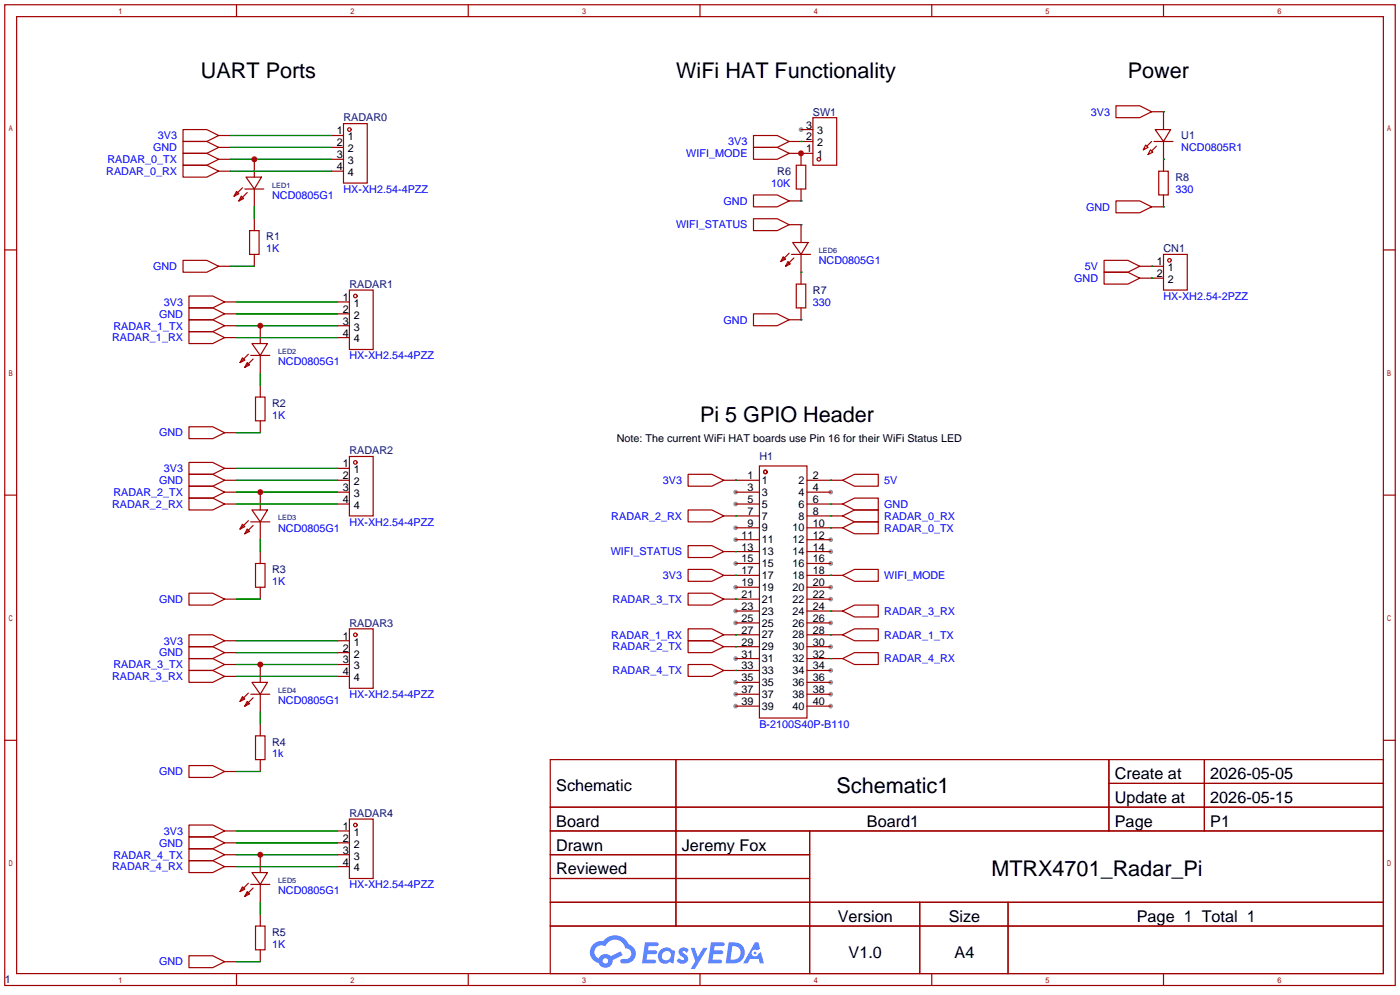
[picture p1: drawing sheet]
<svg xmlns="http://www.w3.org/2000/svg" width="299mm" height="213mm" viewBox="0 0 299 213" stroke-linecap="round" stroke-linejoin="round" font-family="sans-serif">
<g fill="#999">
<circle cx="171.2" cy="27.7" r=".51"/>
<circle cx="157.2" cy="105.2" r=".51"/>
<circle cx="177.5" cy="105.2" r=".51"/>
<circle cx="157.2" cy="107.7" r=".51"/>
<circle cx="157.2" cy="112.8" r=".51"/>
<circle cx="157.2" cy="115.3" r=".51"/>
<circle cx="177.5" cy="115.3" r=".51"/>
<circle cx="177.5" cy="117.9" r=".51"/>
<circle cx="157.2" cy="120.4" r=".51"/>
<circle cx="177.5" cy="120.4" r=".51"/>
<circle cx="157.2" cy="125.5" r=".51"/>
<circle cx="177.5" cy="125.5" r=".51"/>
<circle cx="177.5" cy="128" r=".51"/>
<circle cx="157.2" cy="130.6" r=".51"/>
<circle cx="157.2" cy="133.1" r=".51"/>
<circle cx="177.5" cy="133.1" r=".51"/>
<circle cx="177.5" cy="138.2" r=".51"/>
<circle cx="157.2" cy="140.7" r=".51"/>
<circle cx="177.5" cy="143.3" r=".51"/>
<circle cx="157.2" cy="145.8" r=".51"/>
<circle cx="177.5" cy="145.8" r=".51"/>
<circle cx="157.2" cy="148.3" r=".51"/>
<circle cx="177.5" cy="148.3" r=".51"/>
<circle cx="157.2" cy="150.9" r=".51"/>
<circle cx="177.5" cy="150.9" r=".51"/>
</g>
<g fill="none" stroke="#a10000" stroke-width=".25">
<path d="M1 1h297.2v209.6h-297.2zM3.6 3.6h292.1v204.4h-292.1zM50.5 1v2.6M100.1 1v2.6M149.6 1v2.6M199.1 1v2.6M248.7 1v2.6M1 53.4h2.6M295.7 53.4h2.5M1 105.8h2.6M295.7 105.8h2.5M1 158.2h2.6"/>
<path d="M295.7 158.2h2.5M117.6 162.3h178.1v45.7h-178.1zM117.6 172.5h178.1M117.6 177.5h178.1M144.5 162.3v35.6M173 177.5v30.5M237 162.3v15.2M237 167.4h58.7M257.4 162.3v15.2M117.6 182.6h55.4M117.6 192.8h178.1M117.6 187.7h55.4"/>
<path d="M117.6 197.9h178.1M196.6 192.8v15.2M215.4 192.8v15.2M50.5 208v2.6M100.1 208v2.6M149.6 208v2.6M199.1 208v2.6M248.7 208v2.6"/>
</g>
<g fill="#5487ff">
<path d="M145.3 202.7a1.3 1.3 0 0 1 1.9 .3l-.4 .6a.54 .54 0 0 0-.9-.2l.1 .2a1.34 1.34 0 0 1 .9 1.8 1.47 1.47 0 0 1-2.3-.1l.5-.6 .8 .5a.31 .31 0 0 0 .4-.3 .31 .31 0 0 0-.3-.4 1.12 1.12 0 0 1-.7-1.8z"/>
<path d="M147.6 202.5h.9l.6 2 1.2-2h.9l-2.7 4.6h-.9l1-1.7z"/>
<path d="M137.8 201.4h1.7a1.31 1.31 0 0 1 1.2 .2 .4 .4 0 0 1-.3 .5l-1.8 .1-.1 .9h1.6a.4 .4 0 0 1 .4 .4 .4 .4 0 0 1-.5 .4h-1.6l-.2 1.2h1.4a.46 .46 0 0 1 .5 0 .46 .46 0 0 1 .1 .5l-.4 .2h-2.6z"/>
<path d="M151.9 201.4h1.7a1.32 1.32 0 0 1 1.2 .2 .39 .39 0 0 1-.3 .5l-1.8 .1-.1 .9h1.6a.4 .4 0 0 1 .4 .4 .4 .4 0 0 1-.4 .4h-1.7l-.2 1.2h1.4a.46 .46 0 0 1 .5 0 .46 .46 0 0 1 .1 .5l-.4 .2h-2.6z"/>
<path d="M161.3 201.4h.8l.3 1.3-.6 .4a.75 .75 0 0 0-1.1 .3 .75 .75 0 0 0 .5 1 .75 .75 0 0 0 .9-.7l.5-.2 .6 2.3h-.8l-.3-.9h-1.8l-.5 .9h-1z"/>
<path d="M155.7 201.4l-.6 4.4h1.5a2.27 2.27 0 0 0 2.6-2.2 2.27 2.27 0 0 0-2.7-2.2zM156.5 202.1a1.5 1.5 0 0 1 1.8 1.6 1.5 1.5 0 0 1-1.9 1.4h-.3z"/>
<path d="M141.2 203a1.6 1.6 0 0 0-.3 2.3 1.6 1.6 0 0 0 2.3 .2l.7 .3 .3-2.4-.1-.3-.5-.1a1.58 1.58 0 0 0-2.4 0zM141.8 203.5a.98 .98 0 0 1 1.6 .4 .98 .98 0 0 1-1.1 1.3 .94 .94 0 0 1-.9-.7 .94 .94 0 0 1 .4-1z"/>
<path d="M126.8 201.8a2.37 2.37 0 0 0 1.1 4 1.54 1.54 0 0 0 1.8 1 1.54 1.54 0 0 0 1.2-1.6l2.2-1.1-.5-.8-2 1a1.57 1.57 0 0 0-2.7 .5 1.5 1.5 0 0 1-.7-2.1 1.5 1.5 0 0 1 2.2-.5 2.23 2.23 0 0 1 2.3-1.4 2.23 2.23 0 0 1 2 1.8 1.16 1.16 0 0 1 1.2 1.1 1.16 1.16 0 0 1-1.1 1.2h-.7a.47 .47 0 0 0-.5 .4 .47 .47 0 0 0 .4 .5 2.17 2.17 0 0 0 2.5-.9 2.17 2.17 0 0 0-.3-2.7l-.8-.4a3.2 3.2 0 0 0-5.5-.7l-1.1 .1zM128.8 205.3a.6 .6 0 0 1 1.2 0 .6 .6 0 0 1-1.2 0z"/>
<circle cx="161.4" cy="203.6" r=".28"/>
</g>
<g fill="none" stroke="#a10000" stroke-width=".25">
<path d="M39.1 27.7h5.1l2.5 1.3-2.5 1.2h-5.1zM39.1 30.2h5.1l2.5 1.3-2.5 1.3h-5.1zM39.1 32.8h5.1l2.5 1.2-2.5 1.3h-5.1zM39.1 35.3h5.1l2.5 1.3-2.5 1.2h-5.1zM46.7 29h2.6M46.7 31.5h2.6M46.7 34h2.6M46.7 36.6h2.6M52.6 37.8h3.3l-1.5 2.6zM54.4 34v3.8M70.9 29h2.5M70.9 31.5h2.5"/>
<path d="M70.9 34h2.5M70.9 36.6h2.5M73.4 26.4h5.1v12.7h-5.1zM161 31.5h5.1l2.6 1.3-2.6 1.2h-5.1zM161 29h5.1l2.6 1.2-2.6 1.3h-5.1zM168.7 32.8h5M168.7 30.2h5M170.2 35.3h2v5.1h-2zM171.2 27.7h2.5M171.2 32.8v2.5M173.7 25.1h5.1v10.2h-5.1zM238.5 22.6h5.1l2.5 1.3-2.5 1.2h-5.1z"/>
<path d="M244.9 31l.5 .5-1.1 .5zM245.9 32l.5 .5-1 .5zM246.1 30.2l-1 1M246.1 23.9h2.6v3.8M246.6 30.2h4.1M246.9 27.7h3.3l-1.5 2.5zM247.1 31.2l-1 1.1M247.6 36.6h2.1v5.1h-2.1zM248.7 30.2v6.4M39.1 55.6h5.1l2.5 1.3-2.5 1.3h-5.1zM46.7 56.9h2.6M50.5 40.9l.6 .5-1.1 .5z"/>
<path d="M51.6 41.9l.5 .5-1 .5zM51.8 40.1l-1.8 1.8M52.3 40.4h4.1M52.8 41.1l-1.7 1.8M53.3 49.3h2.1v5.1h-2.1zM54.4 40.4v3.8M54.4 46.7v2.6M54.4 54.4v2.5M161 41.7h5.1l2.6 1.2-2.6 1.3h-5.1zM161 46.7h5.1l2.6 1.3-2.6 1.3h-5.1zM167.4 54.9l.5 .5-1 .5zM168.4 55.9l.5 .5-1 .5z"/>
<path d="M168.7 48h2.5v3.8M168.7 54.1l-1.8 1.8M169.2 54.4h4M169.4 51.8h3.3l-1.5 2.6zM169.7 55.1l-1.8 1.8M171.2 40.4v2.5h-2.5M171.2 54.4v6.3M236 55.6h5l2.6 1.3-2.6 1.3h-5zM236 58.2h5l2.6 1.2-2.6 1.3h-5zM238.5 42.9h5.1l2.5 1.3-2.5 1.3h-5.1zM243.6 56.9h5.1M243.6 59.4h5.1"/>
<path d="M248.7 54.4h5v7.6h-5zM248.7 41.7v2.5h-2.6M40.4 63.2h5.1l2.5 1.3-2.5 1.3h-5.1zM40.4 65.8h5.1l2.5 1.3-2.5 1.2h-5.1zM40.4 68.3h5.1l2.5 1.3-2.5 1.3h-5.1zM40.4 70.9h5.1l2.5 1.2-2.5 1.3h-5.1zM48 64.5h2.5M48 67.1h2.5M48 69.6h2.5M48 72.1h2.5M51.8 76.5l.5 .5-1 .5zM52.8 77.5l.5 .5-1 .5z"/>
<path d="M53.1 75.7l-1.8 1.8M53.6 75.9h4.1M53.8 73.4h3.3l-1.5 2.5zM54.1 76.7l-1.8 1.8M55.6 69.6v3.8M55.6 75.9v3.9M72.1 64.5h2.6M72.1 67.1h2.6M72.1 69.6h2.6M72.1 72.1h2.6M74.7 62h5.1v12.7h-5.1zM161 67.1h5.1l2.6 1.2-2.6 1.3h-5.1z"/>
<path d="M170.2 60.7h2v5.1h-2zM171.2 65.8v2.5h-2.5M40.4 91.2h5.1l2.5 1.3-2.5 1.2h-5.1zM40.4 98.8h5.1l2.5 1.3-2.5 1.2h-5.1zM48 92.5h2.5M54.6 84.8h2v5.1h-2zM55.6 82.3v2.5M55.6 89.9v2.6M74.7 97.5h5.1v12.7h-5.1zM162.3 99.6h10.2v53.8h-10.2zM40.4 101.3h5.1l2.5 1.3-2.5 1.3h-5.1zM40.4 103.9h5.1l2.5 1.3-2.5 1.2h-5.1z"/>
<path d="M40.4 106.4h5.1l2.5 1.3-2.5 1.3h-5.1zM48 100.1h2.5M48 102.6h2.5M48 105.2h2.5M48 107.7h2.5M51.8 112l.5 .5-1 .5zM52.8 113l.5 .5-1 .5zM53.1 111.3l-1.8 1.7M53.6 111.5h4.1M53.8 109h3.3l-1.5 2.5zM54.1 112.3l-1.8 1.7M55.6 105.2v3.8"/>
<path d="M55.6 111.5v3.8M55.6 117.9v2.5M72.1 100.1h2.6M72.1 102.6h2.6M72.1 105.2h2.6M72.1 107.7h2.6M147.1 109h5l2.6 1.2-2.6 1.3h-5zM147.1 116.6h5l2.6 1.3-2.6 1.2h-5zM147.1 101.3h5l2.6 1.3-2.6 1.3h-5zM154.7 102.6h7.6M154.7 110.2h7.6M154.7 117.9h7.6"/>
<path d="M157.2 105.2h5.1M157.2 107.7h5.1M157.2 112.8h5.1M157.2 115.3h5.1M172.5 102.6h7.6M172.5 105.2h5M172.5 107.7h7.6M172.5 110.2h7.6M172.5 112.8h7.6M172.5 115.3h5M172.5 117.9h5M180.1 112.8l2.5-1.3h5.1v2.5h-5.1z"/>
<path d="M180.1 110.2l2.5-1.2h5.1v2.5h-5.1zM180.1 107.7l2.5-1.3h5.1v2.6h-5.1zM180.1 102.6l2.5-1.3h5.1v2.6h-5.1zM40.4 126.7h5.1l2.5 1.3-2.5 1.3h-5.1zM40.4 135.6h5.1l2.5 1.3-2.5 1.3h-5.1zM40.4 138.2h5.1l2.5 1.2-2.5 1.3h-5.1zM48 128h2.5M48 136.9h2.5M48 139.4h2.5M54.6 120.4h2v5.1h-2zM55.6 125.5v2.5M72.1 136.9h2.6"/>
<path d="M72.1 139.4h2.6M74.7 134.4h5.1v12.7h-5.1zM147.1 134.4h5l2.6 1.2-2.6 1.3h-5zM147.1 136.9h5l2.6 1.3-2.6 1.2h-5zM147.1 126.7h5l2.6 1.3-2.6 1.3h-5zM147.1 121.7h5l2.6 1.2-2.6 1.3h-5zM154.7 128h7.6M154.7 122.9h7.6M154.7 135.6h7.6M154.7 138.2h7.6M157.2 120.4h5.1M157.2 125.5h5.1"/>
<path d="M157.2 130.6h5.1M157.2 133.1h5.1M172.5 128h5M172.5 120.4h5M172.5 122.9h7.6M172.5 125.5h5M172.5 130.6h7.6M172.5 133.1h5M172.5 135.6h7.6M172.5 138.2h5M180.1 135.6l2.5-1.2h5.1v2.5h-5.1zM180.1 130.6l2.5-1.3h5.1v2.5h-5.1z"/>
<path d="M180.1 122.9l2.5-1.2h5.1v2.5h-5.1zM40.4 140.7h5.1l2.5 1.3-2.5 1.3h-5.1zM40.4 143.3h5.1l2.5 1.2-2.5 1.3h-5.1zM48 142h2.5M48 144.5h2.5M51.8 148.8l.5 .6-1 .5zM52.8 149.9l.5 .5-1 .5zM53.1 148.1l-1.8 1.8M53.6 148.3h4.1M53.8 145.8h3.3l-1.5 2.5zM54.1 149.1l-1.8 1.8M54.6 157.2h2v5.1h-2z"/>
<path d="M55.6 142v3.8M55.6 148.3v3.8M55.6 154.7v2.5M72.1 142h2.6M72.1 144.5h2.6M147.1 142h5l2.6 1.3-2.6 1.2h-5zM154.7 143.3h7.6M157.2 148.3h5.1M157.2 140.7h5.1M157.2 145.8h5.1M157.2 150.9h5.1M172.5 148.3h5"/>
<path d="M172.5 140.7h7.6M172.5 143.3h5M172.5 145.8h5M172.5 150.9h5M180.1 140.7l2.5-1.3h5.1v2.6h-5.1zM40.4 163.6h5.1l2.5 1.2-2.5 1.3h-5.1zM40.4 176.3h5.1l2.5 1.2-2.5 1.3h-5.1zM40.4 178.8h5.1l2.5 1.3-2.5 1.3h-5.1zM48 164.8h2.5M48 177.5h2.5M55.6 162.3v2.5M72.1 177.5h2.6"/>
<path d="M74.7 175h5.1v12.7h-5.1zM40.4 181.4h5.1l2.5 1.2-2.5 1.3h-5.1zM40.4 183.9h5.1l2.5 1.3-2.5 1.2h-5.1zM48 180.1h2.5M48 182.6h2.5M48 185.2h2.5M51.8 189.5l.5 .5-1 .5zM52.8 190.5l.5 .5-1 .5zM53.1 188.7l-1.8 1.8M53.6 189h4.1M53.8 186.4h3.3l-1.5 2.6zM54.1 189.7l-1.8 1.8"/>
<path d="M54.6 197.9h2v5h-2zM55.6 182.6v3.8M55.6 189v3.8M55.6 195.3v2.6M72.1 180.1h2.6M72.1 182.6h2.6M72.1 185.2h2.6M40.4 204.2h5.1l2.5 1.3-2.5 1.3h-5.1zM48 205.5h2.5M55.6 202.9v2.6"/>
<circle cx="74.7" cy="27.7" r=".38"/>
<circle cx="175" cy="34" r=".38"/>
<circle cx="249.9" cy="55.6" r=".38"/>
<circle cx="75.9" cy="63.2" r=".38"/>
<circle cx="75.9" cy="98.8" r=".38"/>
<circle cx="163.6" cy="100.8" r=".38"/>
<circle cx="75.9" cy="135.6" r=".38"/>
<circle cx="75.9" cy="176.3" r=".38"/>
</g>
<g fill="none" stroke="#008700" stroke-width=".25">
<path d="M49.3 34h21.6M49.3 31.5h21.6M49.3 29h21.6M49.3 36.6h21.6M171.2 32.8h.1M171.2 30.2h.1M248.7 34h.1M248.7 23.9h.1M49.3 56.9h5.1M54.4 44.2v2.5M171.2 48h.1M171.2 58.2h.1"/>
<path d="M171.2 42.9h.1M246.1 56.9h.1M246.1 59.4h.1M248.7 44.2h.1M50.5 69.6h21.6M50.5 67.1h21.6M50.5 64.5h21.6M50.5 72.1h21.6M55.6 79.8v2.5M171.2 68.3h.1M50.5 92.5h5.1M50.5 105.2h21.6"/>
<path d="M50.5 102.6h21.6M50.5 100.1h21.6M50.5 107.7h21.6M55.6 115.3v2.6M157.2 110.2h.1M157.2 117.9h.1M157.2 102.6h.1M177.5 112.8h.1M177.5 110.2h.1M177.5 107.7h.1M177.5 102.6h.1M50.5 128h5.1"/>
<path d="M50.5 139.4h21.6M50.5 136.9h21.6M157.2 135.6h.1M157.2 138.2h.1M157.2 128h.1M157.2 122.9h.1M177.5 135.6h.1M177.5 130.6h.1M177.5 122.9h.1M50.5 142h21.6M50.5 144.5h21.6M55.6 152.1v2.6"/>
<path d="M157.2 143.3h.1M177.5 140.7h.1M50.5 164.8h5.1M50.5 177.5h21.6M50.5 182.6h21.6M50.5 180.1h21.6M50.5 185.2h21.6M55.6 192.8v2.5M50.5 205.5h5.1"/>
</g>
<g fill="#c00">
<circle cx="54.4" cy="34" r=".63"/>
<circle cx="55.6" cy="69.6" r=".63"/>
<circle cx="55.6" cy="105.2" r=".63"/>
<circle cx="55.6" cy="142" r=".63"/>
<circle cx="55.6" cy="182.6" r=".63"/>
<circle cx="171.2" cy="32.8" r=".63"/>
</g>
<g font-size="4.6">
<text x="42.9" y="16.6">UART Ports</text>
<text x="144.5" y="16.6">WiFi HAT Functionality</text>
<text x="241" y="16.6">Power</text>
<text x="149.6" y="90.3">Pi 5 GPIO Header</text>
<text x="178.8" y="169.4">Schematic1</text>
<text x="211.9" y="187.2">MTRX4701_Radar_Pi</text>
</g>
<g font-size="3.5">
<text x="238.3" y="166.5">Create at</text>
<text x="258.7" y="166.5">2026-05-05</text>
<text x="118.9" y="169.1">Schematic</text>
<text x="238.3" y="171.6">Update at</text>
<text x="258.7" y="171.6">2026-05-15</text>
<text x="118.9" y="176.7">Board</text>
<text x="185.3" y="176.7">Board1</text>
<text x="238.3" y="176.7">Page</text>
<text x="258.7" y="176.7">P1</text>
<text x="118.9" y="181.8">Drawn</text>
<text x="145.7" y="181.8">Jeremy Fox</text>
<text x="118.9" y="186.8">Reviewed</text>
<text x="179.1" y="197">Version</text>
<text x="202.8" y="197">Size</text>
<text x="243" y="197">Page 1 Total 1</text>
<text x="181.4" y="204.6">V1.0</text>
<text x="204" y="204.6">A4</text>
</g>
<g font-size="2.3" fill="#00f">
<text x="33.7" y="29.8">3V3</text>
<text x="233.1" y="24.7">3V3</text>
<text x="23" y="34.8">RADAR_0_TX</text>
<text x="32.7" y="32.3">GND</text>
<text x="146.7" y="33.6">WIFI_MODE</text>
<text x="155.7" y="31">3V3</text>
<text x="252.5" y="32.3">NCD0805R1</text>
<text x="22.7" y="37.4">RADAR_0_RX</text>
<text x="73.4" y="41.2">HX-XH2.54-4PZZ</text>
<text x="164.8" y="39.9">10K</text>
<text x="251.2" y="41.2">330</text>
<text x="58.2" y="42.5">NCD0805G1</text>
<text x="154.6" y="43.7">GND</text>
<text x="232.1" y="45">GND</text>
<text x="56.9" y="53.9">1K</text>
<text x="144.5" y="48.8">WIFI_STATUS</text>
<text x="32.7" y="57.7">GND</text>
<text x="175" y="56.4">NCD0805G1</text>
<text x="231.9" y="57.7">5V</text>
<text x="35" y="65.3">3V3</text>
<text x="173.7" y="65.3">330</text>
<text x="229.6" y="60.2">GND</text>
<text x="248.7" y="64.1">HX-XH2.54-2PZZ</text>
<text x="24.2" y="70.4">RADAR_1_TX</text>
<text x="34" y="67.9">GND</text>
<text x="154.6" y="69.1">GND</text>
<text x="24" y="72.9">RADAR_1_RX</text>
<text x="74.7" y="76.8">HX-XH2.54-4PZZ</text>
<text x="59.4" y="78">NCD0805G1</text>
<text x="58.2" y="89.5">1K</text>
<text x="34" y="93.3">GND</text>
<text x="35" y="100.9">3V3</text>
<text x="24.2" y="106">RADAR_2_TX</text>
<text x="34" y="103.4">GND</text>
<text x="141.7" y="103.4">3V3</text>
<text x="189" y="103.4">5V</text>
<text x="24" y="108.5">RADAR_2_RX</text>
<text x="59.4" y="113.6">NCD0805G1</text>
<text x="74.7" y="112.3">HX-XH2.54-4PZZ</text>
<text x="130.7" y="111">RADAR_2_RX</text>
<text x="189" y="113.6">RADAR_0_TX</text>
<text x="189" y="111">RADAR_0_RX</text>
<text x="189" y="108.5">GND</text>
<text x="130.5" y="118.7">WIFI_STATUS</text>
<text x="58.2" y="125">1K</text>
<text x="141.7" y="123.7">3V3</text>
<text x="189" y="123.7">WIFI_MODE</text>
<text x="34" y="128.8">GND</text>
<text x="130.9" y="128.8">RADAR_3_TX</text>
<text x="189" y="131.4">RADAR_3_RX</text>
<text x="35" y="137.7">3V3</text>
<text x="130.7" y="136.4">RADAR_1_RX</text>
<text x="189" y="136.4">RADAR_1_TX</text>
<text x="24.2" y="142.8">RADAR_3_TX</text>
<text x="34" y="140.3">GND</text>
<text x="130.9" y="139">RADAR_2_TX</text>
<text x="189" y="141.5">RADAR_4_RX</text>
<text x="24" y="145.3">RADAR_3_RX</text>
<text x="74.7" y="149.1">HX-XH2.54-4PZZ</text>
<text x="130.9" y="144.1">RADAR_4_TX</text>
<text x="59.4" y="150.4">NCD0805G1</text>
<text x="162.3" y="155.5">B-2100S40P-B110</text>
<text x="58.2" y="161.8">1k</text>
<text x="34" y="165.7">GND</text>
<text x="35" y="178.4">3V3</text>
<text x="24" y="186">RADAR_4_RX</text>
<text x="24.2" y="183.4">RADAR_4_TX</text>
<text x="34" y="180.9">GND</text>
<text x="59.4" y="191.1">NCD0805G1</text>
<text x="74.7" y="189.8">HX-XH2.54-4PZZ</text>
<text x="58.2" y="202.5">1K</text>
<text x="34" y="206.3">GND</text>
</g>
<g font-size="2.3">
<text x="72" y="28.7">1</text>
<text x="74.3" y="30">1</text>
<text x="172.3" y="30">2</text>
<text x="172.3" y="27.5">3</text>
<text x="174.7" y="28.7">3</text>
<text x="72" y="31.3">2</text>
<text x="72" y="33.8">3</text>
<text x="74.3" y="32.5">2</text>
<text x="74.3" y="35.1">3</text>
<text x="172.3" y="32.5">1</text>
<text x="174.7" y="33.8">1</text>
<text x="174.7" y="31.3">2</text>
<text x="72" y="36.3">4</text>
<text x="74.3" y="37.6">4</text>
<text x="247.3" y="56.7">1</text>
<text x="247.3" y="59.2">2</text>
<text x="249.6" y="57.9">1</text>
<text x="73.3" y="64.3">1</text>
<text x="75.6" y="65.6">1</text>
<text x="249.6" y="60.5">2</text>
<text x="73.3" y="66.8">2</text>
<text x="73.3" y="69.4">3</text>
<text x="73.3" y="71.9">4</text>
<text x="75.6" y="68.1">2</text>
<text x="75.6" y="70.6">3</text>
<text x="75.6" y="73.2">4</text>
<text x="131.8" y="94.5">Note: The current WiFi HAT boards use Pin 16 for their WiFi Status LED</text>
<text x="73.3" y="99.8">1</text>
<text x="75.6" y="101.1">1</text>
<text x="73.3" y="102.4">2</text>
<text x="73.3" y="104.9">3</text>
<text x="73.3" y="107.5">4</text>
<text x="75.6" y="103.7">2</text>
<text x="75.6" y="106.2">3</text>
<text x="159.8" y="102.4">1</text>
<text x="159.8" y="104.9">3</text>
<text x="159.8" y="107.5">5</text>
<text x="162.8" y="103.4">1</text>
<text x="162.8" y="105.9">3</text>
<text x="170.7" y="103.4">2</text>
<text x="170.7" y="105.9">4</text>
<text x="173.7" y="102.4">2</text>
<text x="173.7" y="104.9">4</text>
<text x="173.7" y="107.5">6</text>
<text x="75.6" y="108.7">4</text>
<text x="159.8" y="110">7</text>
<text x="159.8" y="112.5">9</text>
<text x="162.8" y="108.5">5</text>
<text x="162.8" y="111">7</text>
<text x="162.8" y="113.6">9</text>
<text x="169.4" y="113.6">10</text>
<text x="170.7" y="108.5">6</text>
<text x="170.7" y="111">8</text>
<text x="173.7" y="110">8</text>
<text x="173.7" y="112.5">10</text>
<text x="158.5" y="115.1">11</text>
<text x="158.5" y="117.6">13</text>
<text x="162.8" y="116.1">11</text>
<text x="162.8" y="118.6">13</text>
<text x="169.4" y="116.1">12</text>
<text x="169.4" y="118.6">14</text>
<text x="173.7" y="115.1">12</text>
<text x="173.7" y="117.6">14</text>
<text x="158.5" y="120.2">15</text>
<text x="158.5" y="122.7">17</text>
<text x="158.5" y="125.2">19</text>
<text x="162.8" y="121.2">15</text>
<text x="162.8" y="123.7">17</text>
<text x="169.4" y="121.2">16</text>
<text x="169.4" y="123.7">18</text>
<text x="173.7" y="120.2">16</text>
<text x="173.7" y="122.7">18</text>
<text x="173.7" y="125.2">20</text>
<text x="158.5" y="127.8">21</text>
<text x="158.5" y="130.3">23</text>
<text x="162.8" y="126.3">19</text>
<text x="162.8" y="128.8">21</text>
<text x="162.8" y="131.3">23</text>
<text x="169.4" y="126.3">20</text>
<text x="169.4" y="128.8">22</text>
<text x="169.4" y="131.3">24</text>
<text x="173.7" y="127.8">22</text>
<text x="173.7" y="130.3">24</text>
<text x="73.3" y="136.7">1</text>
<text x="75.6" y="137.9">1</text>
<text x="158.5" y="132.9">25</text>
<text x="158.5" y="135.4">27</text>
<text x="158.5" y="137.9">29</text>
<text x="162.8" y="133.9">25</text>
<text x="162.8" y="136.4">27</text>
<text x="169.4" y="133.9">26</text>
<text x="169.4" y="136.4">28</text>
<text x="173.7" y="132.9">26</text>
<text x="173.7" y="135.4">28</text>
<text x="173.7" y="137.9">30</text>
<text x="73.3" y="139.2">2</text>
<text x="73.3" y="141.8">3</text>
<text x="75.6" y="140.5">2</text>
<text x="75.6" y="143">3</text>
<text x="158.5" y="140.5">31</text>
<text x="158.5" y="143">33</text>
<text x="162.8" y="139">29</text>
<text x="162.8" y="141.5">31</text>
<text x="169.4" y="139">30</text>
<text x="169.4" y="141.5">32</text>
<text x="173.7" y="140.5">32</text>
<text x="173.7" y="143">34</text>
<text x="73.3" y="144.3">4</text>
<text x="75.6" y="145.6">4</text>
<text x="158.5" y="145.6">35</text>
<text x="158.5" y="148.1">37</text>
<text x="162.8" y="144">33</text>
<text x="162.8" y="146.6">35</text>
<text x="162.8" y="149.1">37</text>
<text x="169.4" y="144">34</text>
<text x="169.4" y="146.6">36</text>
<text x="169.4" y="149.1">38</text>
<text x="173.7" y="145.6">36</text>
<text x="173.7" y="148.1">38</text>
<text x="158.5" y="150.6">39</text>
<text x="162.8" y="151.7">39</text>
<text x="169.4" y="151.7">40</text>
<text x="173.7" y="150.6">40</text>
<text x="73.3" y="177.3">1</text>
<text x="73.3" y="179.9">2</text>
<text x="75.6" y="178.6">1</text>
<text x="73.3" y="182.4">3</text>
<text x="73.3" y="184.9">4</text>
<text x="75.6" y="181.1">2</text>
<text x="75.6" y="183.7">3</text>
<text x="75.6" y="186.2">4</text>
</g>
<g font-size="2.3" fill="#000080">
<text x="73.4" y="26">RADAR0</text>
<text x="173.7" y="24.7">SW1</text>
<text x="252.5" y="29.8">U1</text>
<text x="166.1" y="37.4">R6</text>
<text x="251.2" y="38.7">R8</text>
<text x="56.9" y="51.4">R1</text>
<text x="248.7" y="53.9">CN1</text>
<text x="74.7" y="61.5">RADAR1</text>
<text x="173.7" y="62.8">R7</text>
<text x="58.2" y="86.9">R2</text>
<text x="74.7" y="97.1">RADAR2</text>
<text x="162.3" y="98.3">H1</text>
<text x="58.2" y="122.5">R3</text>
<text x="74.7" y="133.9">RADAR3</text>
<text x="58.2" y="159.3">R4</text>
<text x="74.7" y="174.5">RADAR4</text>
<text x="58.2" y="199.9">R5</text>
<text x="1" y="210.1">1</text>
</g>
<g font-size="1.6" fill="#000080">
<text x="58.2" y="40.1">LED1</text>
<text x="175" y="54">LED6</text>
<text x="59.4" y="75.6">LED2</text>
<text x="59.4" y="111.2">LED3</text>
<text x="59.4" y="148">LED4</text>
<text x="59.4" y="188.7">LED5</text>
</g>
</svg>
